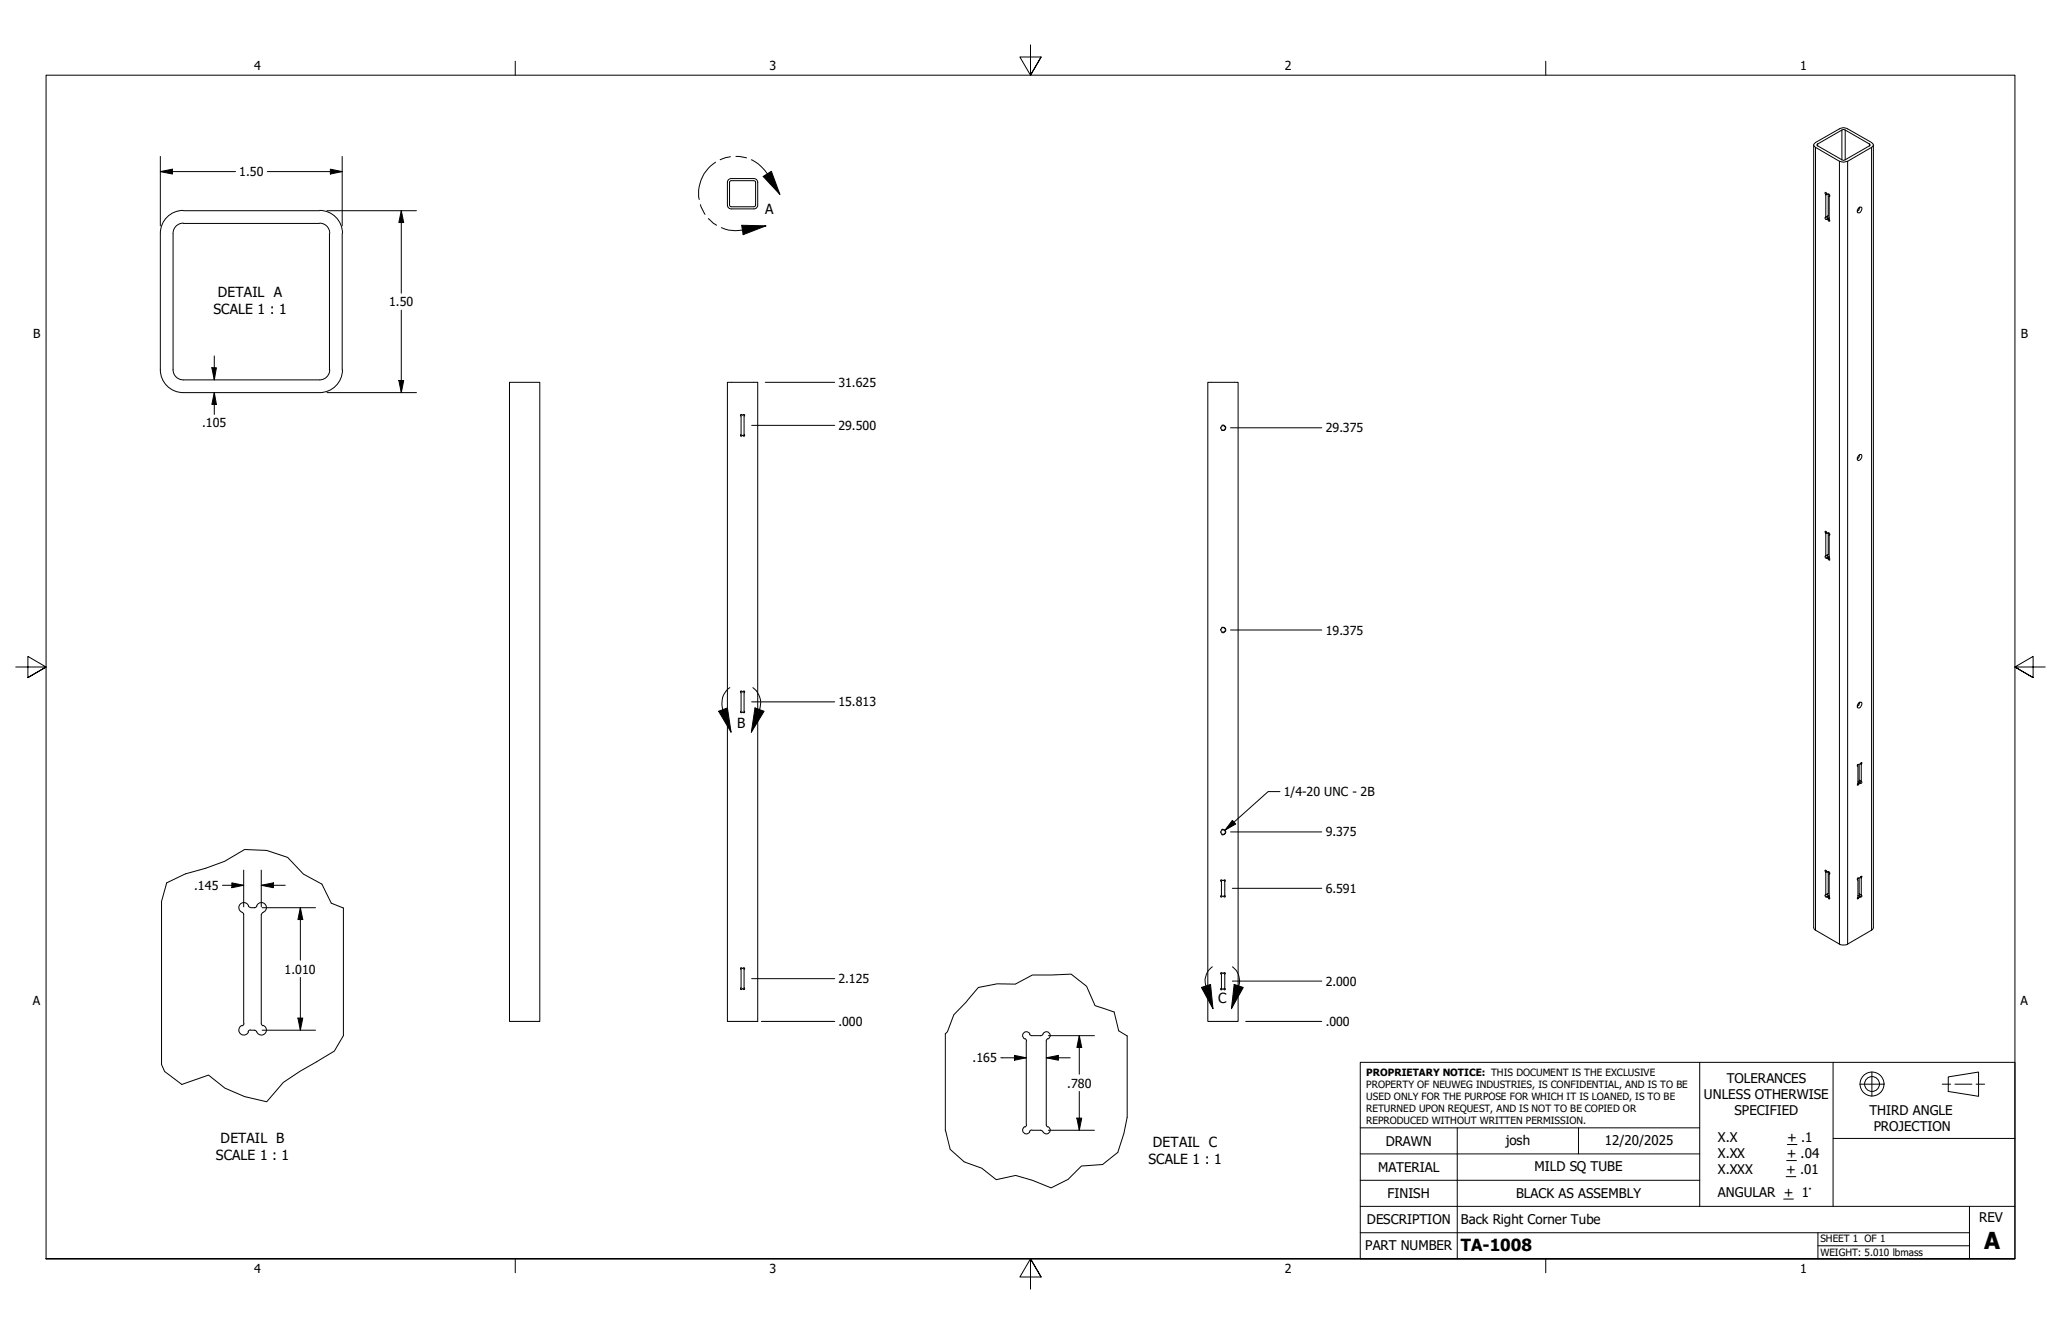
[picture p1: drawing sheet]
<svg xmlns="http://www.w3.org/2000/svg" width="432mm" height="279mm" viewBox="0 0 432 279" stroke-linecap="round" stroke-linejoin="round" font-family="sans-serif">
<!-- layer: Visible (ANSI) -->
<g fill="none" stroke="#000" stroke-width=".21">
<path d="M157.9 37.8h-4.7l-.4 .4 .1 4.9 .3 .2h4.7M157.9 37.4h-4.7a.79 .79 0 0 0-.8 .8v4.8a.79 .79 0 0 0 .8 .8h4.7M158 37.8l.3 .4v4.8l-.3 .3M158 37.4a.79 .79 0 0 1 .7 .8v4.8a.79 .79 0 0 1-.7 .8M380 30.4v163.9l.4 .5 5 2.9 .6 .2 1.1-.2 5-2.9 .4-.5v-163.9M380.4 29.8l5-2.8 .8-.3 .9 .3 5 2.8a.53 .53 0 0 1 .4 .6 .53 .53 0 0 1-.4 .5l-5 2.9-.9 .2-.8-.2-5-2.9a.53 .53 0 0 1-.4-.5 .53 .53 0 0 1 .4-.6zM380.7 30.2l5.5-3.1 5.6 3.1v.3l-5.6 3.1-5.5-3.1zM33.6 48.9v28.6M36.3 48.9v28.6M38.4 46.7a2.13 2.13 0 0 0-2.1 2.2M38.4 44.1a4.8 4.8 0 0 0-4.8 4.8M38.4 46.8h28.5"/>
<path d="M38.4 44.1h28.5M67 46.7a2.13 2.13 0 0 1 2.1 2.2M67 44.1a4.8 4.8 0 0 1 4.8 4.8M69 48.9v28.6M71.7 48.9v28.6M382.8 45.3l.2 .4M383.2 40.6l-.2 .2v4.4l-.5 .3M383.2 41.1v4.9l.1 .3-.1 .1-.2-.4-.3-.1M383.2 41.1h.1v-.3l-.6-.2-.2-.3-.2 .1 .2 .4v4.7l-.2 .2 .2 .3 .2-.1M383.2 45.6l-.5 .3M383.3 41l-.1 .1M389.6 43.4l-.2 .6-.3 .3 .3-.7 .5-.2a.76 .76 0 0 1 .1 .8 .76 .76 0 0 1-.7 .4l-.2-.3"/>
<path d="M33.6 77.4a4.8 4.8 0 0 0 4.8 4.8h28.6a4.8 4.8 0 0 0 4.8-4.8M36.3 77.4a2.13 2.13 0 0 0 2.1 2.2h28.5a2.13 2.13 0 0 0 2.2-2.2M106.7 80.1h6.4v133.8h-6.4zM152.4 80.1h6.3v133.8h-6.3zM155.2 87.1l.1 .1M155.2 91.1v.2h.2M155.3 87.2l-.1 3.9M155.4 86.9h.1M155.4 86.9h-.2v.2M155.5 91.2h-.1M155.5 86.9h.1M155.5 91.2h.1"/>
<path d="M155.7 91.2h.1M155.7 86.9h.3l-.1 .2M155.8 86.9h-.1M155.9 87.2l.1 3.9M155.9 91.1l.1 .2h-.3M156 87.1l-.1 .1M253 80.1h6.4v133.8h-6.4zM389.4 95.4l.5-.2a.74 .74 0 0 1 .1 .8 .74 .74 0 0 1-.7 .4l-.2-.5zM389.6 95.2l-.2 .6-.3 .3M382.8 116.3l.2 .3M383 111.7l-.2-.1-.3-.3-.2 .1 .2 .3v4.8a.24 .24 0 0 0-.1 .3 .24 .24 0 0 0 .3 .1l.6 .4-.1-.4v-4.8M383 111.7l.2-.1 .1 .2v.3h-.1"/>
<path d="M383 111.7v4.4l-.5 .4M383.2 111.6l-.2 .1M383.2 116.6l-.5 .2M383.3 112l-.1 .1M155.2 149l.1-.1-.1 .3h.2M155.2 145l.1 .1M155.3 145.1v3.8M155.4 144.8l.1 .1M155.4 144.8h-.2v.2M155.5 144.9h.1M155.5 149.2h.1M155.7 149.2h.1"/>
<path d="M155.7 144.8h.3l-.1 .2M155.8 144.8l-.1 .1M155.9 148.9l.1 .1M155.9 145.1v3.8M155.9 149l.1 .2h-.3M156 145l-.1 .1M389.6 147.1l-.2 .6-.3 .3 .3-.7 .5-.2a.76 .76 0 0 1 .1 .8 .76 .76 0 0 1-.7 .4l-.2-.3M389.1 160.4l.1 .1M389.2 160.5l.1 3.6-.2 .4 .7-.5M389.3 163.8l.5 .2M389.3 160.1h.1M389.4 160.1l.7-.4-.1 .4v3.6"/>
<path d="M389.4 160.1l-.3 .1 .1 .3M389.5 160.1v3.3l.5 .3M389.6 163.5l-.2 .3M390 163.7l.1 .3h-.3M33.8 188.8v34.1M51.1 191.5v22.8M52 189.7l.5 .4M52.1 189.7a1.08 1.08 0 0 0-1.9-.2 1.08 1.08 0 0 0 .7 1.7l.2 .3M52.5 190.1h.8a.73 .73 0 0 0 .7-.7 1.08 1.08 0 0 1 1.7 .2 1.08 1.08 0 0 1-.7 1.6l-.2 .3M54.7 191.5v22.8l.4 .6M71.9 190.2v26.7M255.8 187.6v.2h.2"/>
<path d="M255.8 184.5l.1 .1M255.9 187.5l-.1 .1M255.9 184.6v2.9M256 184.3h.5M256 184.4l-.2-.1v.3M256.4 184.4l.3-.1-.1 .3M256.5 187.8h-.5M256.5 187.5l.1 .1M256.6 184.5l-.1 .1M256.6 184.6v2.9M256.6 187.6l.1 .3-.3-.1M382.8 187.3l.2 .3"/>
<path d="M383.2 182.6l-.2 .1v4.4l-.5 .4M383.2 183.1v4.8l.1 .4h-.1l-.2-.4-.3-.1M383.2 183.1l.1-.1v-.3l-.2-.1-.1 .1-.6-.5 .1 .5v4.8l-.2 .1 .2 .3 .2-.1M383.2 187.6l-.5 .2M383.3 182.9l-.1 .2M389.1 184.2l.1 .1M389.2 184.3l.1 3.6-.2 .4 .7-.5M389.3 187.6l.5 .2M389.3 183.9l.1 .1M389.4 184l.7-.5-.1 .4v3.6M389.4 184h-.3l.1 .3M389.5 184v3.3l.5 .2"/>
<path d="M389.6 187.3l-.2 .3M390 187.5l.1 .3h-.3M50.7 214.8a1.05 1.05 0 0 0-.4 1.7 1.05 1.05 0 0 0 1.8-.4M51.1 214.3l-.3 .6M52.5 215.7l-.5 .4M52.5 215.8h1l.3 .3M55.1 214.8a1.05 1.05 0 0 1 .4 1.7 1.05 1.05 0 0 1-1.7-.4M155.2 207v.2h.2M155.3 203.1v3.8M155.3 206.9h-.1M155.4 202.8l-.2-.1 .1 .3h-.1M155.5 207.1h-.1"/>
<path d="M155.5 202.8h.1M155.5 207.1h.1M155.7 207.1h.1M155.7 202.8l.3-.1-.1 .3M155.8 202.8h-.1M155.9 206.9h.1M155.9 203.1v3.8M155.9 207l.1 .2h-.3M156 203h-.1M198.1 216.5v20.2M214.8 217.5l.3 .5M215 218.1v17.4"/>
<path d="M215.7 216.6l.5 .3M215.8 216.6a.79 .79 0 0 0-1.3-.3 .79 .79 0 0 0 .2 1.3M216.2 216.9h1.8l.4-.1a.81 .81 0 0 1 1.3-.6 .81 .81 0 0 1-.1 1.4M219.5 217.5l-.3 .5v17.5l.3 .5M236.2 217v17M255.8 207v.3l.2-.1M255.8 204l.1 .1M255.9 207l-.1 .1M255.9 204v2.9M256 203.8h.5M256 203.8h-.2v.2M256.4 203.8h.3l-.1 .2"/>
<path d="M256.5 207.2h-.5M256.5 207l.1 .1M256.6 204l-.1 .1M256.6 204v2.9M256.6 207l.1 .3-.3-.1M214.7 236a.79 .79 0 0 0-.2 1.3 .79 .79 0 0 0 1.3-.3M215.1 235.6l-.3 .4M216.2 236.7l-.5 .3M216.2 236.7h1.8l.5 .3M219.6 236a.79 .79 0 0 1 .2 1.3 .79 .79 0 0 1-1.3-.3"/>
<circle cx="256.3" cy="89.6" r=".48"/>
<circle cx="256.3" cy="131.9" r=".48"/>
<circle cx="256.3" cy="174.3" r=".48"/>
</g>
<!-- layer: Hidden Narrow (ANSI) -->
<path d="M256 89.1a.57 .57 0 0 1 .8 .5 .57 .57 0 0 1-.8 .5M256 131.4a.58 .58 0 0 1 .8 .6 .58 .58 0 0 1-.8 .5M256 173.8a.55 .55 0 0 1 .8 .5 .55 .55 0 0 1-.8 .5" fill="none" stroke="#000" stroke-width=".21"/>
<!-- layer: Break Line (ANSI) -->
<path d="M33.8 188.8l1.1-3.9 4-1.9 4.2-1.1 4-1.5 4.1-2.5 4.7 .2 4.4 1.5 3.3 3.5 3.8 2.1 2 4 2.5 1M71.9 216.9l-1.9 3.3-7.2 4.2-3.4 2.3-3.5 4.1-4.7-1.1-4.1-1.8-3.4-2.7-5.6 1.9-3.6-2.7-.7-1.5M198.1 216.5l.4-.4 1.3-3.6 2.6-2.6 2.6-3.1 3.9-.7h3.8l3.6-1.9 8.1-.2 3.2 2.6 1.8 4 4 1.4 1 3.9 1.8 1.1M236.2 234l-.7 3.4-1.3 4-3.2 2.5-4.4 .3-2.8 2.8-3.6 1.8-3.9-1.6-3.5-1-4.1 .9-3-2.4-3.7-1.4-2.9-2.6-1-4" fill="none" stroke="#000" stroke-width=".21"/>
<!-- layer: Visible Narrow (ANSI) -->
<g fill="none" stroke="#000" stroke-width=".21">
<path d="M380.4 30.9v163.9M380.8 30.2v.3M385.4 33.8v163.9M385.9 27.2v6.3M386.6 27.2v6.3M387.1 33.8v163.9M391.7 30.2v.3M392.1 30.9v163.9M382.7 40.5l-.2 .2M382.8 40.6l-.3 .2M383 45.2l-.5 .3M383.2 40.6l-.2 .1"/>
<path d="M383.2 45.8l-.2 .2M383.2 46l-.2 .1M383.2 45.7l-.4 .2M383.3 41.1h-.1M382.7 111.5l-.2 .1M382.8 111.6l-.3 .2M383 116.1l-.5 .3M383.2 111.6l-.2 .1M383.2 116.8l-.2 .2M383.2 116.9l-.2 .2M383.2 116.6l-.4 .2M383.3 112l-.1 .1"/>
<path d="M389.8 160l.2 .1M389.8 159.9l.2 .1M389.1 160.4l.1 .1M389.2 164.2l.2 .1M389.3 160.1h.1M389.3 164.1l.1 .1M389.3 163.8l.5 .2M389.5 163.4l.5 .2M382.7 182.5l-.2 .1M382.8 182.6l-.3 .2M383 187.1l-.5 .3M383.2 182.6h-.2"/>
<path d="M383.2 187.8l-.2 .1M383.2 187.9l-.2 .1M383.2 187.6l-.4 .2M383.3 183l-.1 .1M389.1 184.2l.1 .1M389.2 188l.2 .2M389.3 187.9l.1 .1M389.3 183.9l.1 .1M389.3 187.6l.5 .2M389.5 187.2l.5 .3M389.8 183.8l.2 .1M389.8 183.6l.2 .2"/>
</g>
<!-- layer: Detail Boundary (ANSI) -->
<g fill="none" stroke="#000" stroke-width=".21">
<path d="M149.9 34a7.7 7.7 0 0 0-3.4 7.8M153 32.8l-2.1 .7M154.2 32.8l2.2 .3M157.4 33.5l1.4 .8 1.5 1.5 3.1 4.9M159.9 37l1.7-1.1 1.8 4.8zM146.7 42.9l1 2M148.4 45.8l1.7 1.4M155.4 47.2l5.1 .1-4.8 1.8zM160.5 47.3l-6.4 1a6.6 6.6 0 0 1-3-.6M150.6 149l1.8-.7 .8 5.1zM152.9 144a4 4 0 0 0-1.5 4.7l1.8 4.7M157.7 144a4.1 4.1 0 0 1 1.4 4.7l-1.7 4.7"/>
<path d="M158.2 148.3l1.9 .7-2.7 4.4zM251.7 206.8l1.9-.6 .5 5.1zM254 202.5a3.6 3.6 0 0 0-1.3 4l1.4 4.8M258.2 202.5a3.6 3.6 0 0 1 1.3 4l-1.5 4.8M258.6 206.2l1.9 .6-2.5 4.5z"/>
</g>
<path d="M159.9 37l1.7-1.1 1.8 4.8zM155.4 47.2l5.1 .1-4.8 1.8zM150.6 149l1.8-.7 .8 5.1zM158.2 148.3l1.9 .7-2.7 4.4zM251.7 206.8l1.9-.6 .5 5.1zM258.6 206.2l1.9 .6-2.5 4.5z" fill="#000"/>
<!-- layer: Border (ANSI) -->
<path d="M107.9 12.8v2.9M215.9 9.4v6.3l-2.2-3.8h4.4l-2.2 3.8 2.2-3.8M323.8 12.8v2.9M3.3 139.7h6.4l-3.9-2.2v4.4l3.9-2.2-3.9 2.2M428.5 139.7h-6.4l3.9-2.2v4.4l-3.9-2.2 3.9 2.2M9.7 263.7v-248h412.4v248h-412.4h412.4M107.9 263.7v2.9M218.1 267.5l-2.2-3.8 2.2 3.8h-4.4l2.2-3.8v6.3M323.8 263.7v2.9" fill="none" stroke="#000" stroke-width=".21"/>
<!-- layer: Title (ANSI) -->
<g fill="none" stroke="#000" stroke-width=".21">
<path d="M285 222.5h137.1v41.2h-137.1zM285 236.2h71.1M305.3 236.2v27.5M330.7 236.2v5.5M356.1 222.5v30.2M374.5 239.7h2M384 222.5v15.9M389.6 227.1h5.1M392.2 224.5v5.1M406.9 227.1h1.8M408.2 225.6l6.3-1.1v5.1l-6.3-1zM409.6 227.1h3.5"/>
<path d="M414 227.1h1.8M422.1 238.4h-38.1v14.3M285 258.2h127.6M285 252.7h137.1M285 247.2h71.1M285 241.7h71.1M373.7 251.1h2M374.2 246.4h2M374.3 243.1h2.1M380.9 258.2v5.5M412.6 252.7v11M380.9 260.9h31.7"/>
<circle cx="392.2" cy="227" r="2.51"/>
<circle cx="392.2" cy="227" r="1.56"/>
</g>
<!-- layer: Dimension (ANSI) -->
<g fill="none" stroke="#000" stroke-width=".21">
<path d="M33.6 35.9l2.5-.5v1zM33.6 35.9h15.7M33.6 32.8v14.5M56 35.9h15.7M69.2 35.4l2.5 .5-2.5 .5zM71.7 32.8v14.5M68.5 44.1h18.7M84.1 44.1l.5 2.5h-1zM84.1 44.1v17.3M44.4 77h.9l-.4 2.6zM44.9 74.5v5.1M83.6 79.7h1l-.5 2.5z"/>
<path d="M84.1 65v17.2M44.9 82.2l.4 2.5h-.9zM44.9 82.2v4.6M68.5 82.2h18.7M157.5 89.1h17.4M160.3 80.1h14.6M257.8 89.6h19.1M257.8 132h19.1M157.5 147h17.4M257.8 174.2h19.1M46.6 185.4h4.5M48.6 184.9l2.5 .5-2.5 .5z"/>
<path d="M51.1 182.2v7.7M54.7 185.4l2.6-.5v1zM54.7 185.4h5.1M54.7 182.2v7.7M54.9 190.1h11.2M62.9 190.1l.5 2.5h-1zM62.9 190.1v11M258.2 186.1h18.7M54.9 215.8h11.2M62.4 213.2h1l-.5 2.6zM62.9 204.7v11.1M157.5 205h17.4"/>
<path d="M159.5 213.9h15.4M219.6 216.9h9.7M226.1 216.9l.5 2.5h-1zM226.1 216.9v8.1M258.2 205.5h18.7M261 213.9h15.9M209.7 221.6h5.3M212.5 221l2.5 .6-2.5 .5zM219.2 221.6l2.5-.6v1.1zM219.2 221.6h5M219.6 236.7h9.7M225.6 234.2h1l-.5 2.5z"/>
<path d="M226.1 228.6v8.1"/>
</g>
<g fill="#000">
<path d="M33.6 35.9l2.5-.5v1zM69.2 35.4l2.5 .5-2.5 .5zM84.1 44.1l.5 2.5h-1zM44.4 77h.9l-.4 2.6zM83.6 79.7h1l-.5 2.5zM44.9 82.2l.4 2.5h-.9zM48.6 184.9l2.5 .5-2.5 .5zM54.7 185.4l2.6-.5v1zM62.9 190.1l.5 2.5h-1zM62.4 213.2h1l-.5 2.6zM226.1 216.9l.5 2.5h-1zM212.5 221l2.5 .6-2.5 .5z"/>
<path d="M219.2 221.6l2.5-.6v1.1zM225.6 234.2h1l-.5 2.5z"/>
</g>
<!-- layer: Symbol (ANSI) -->
<path d="M258.2 171.8l.7 .8-2.2 1.3zM268.2 165.8h-2.5l-9 8.1" fill="none" stroke="#000" stroke-width=".21"/>
<path d="M258.2 171.8l.7 .8-2.2 1.3z" fill="#000"/>
<text font-size="4.9" x="415.7" y="261.6">A</text>
<text font-size="3.5" x="306.1" y="262.1">TA-1008</text>
<g font-size="2.9">
<text x="160.3" y="44.8">A</text>
<text x="44.7" y="65.7">SCALE 1 : 1</text>
<text x="45.7" y="62.2">DETAIL A</text>
<text x="154.4" y="152.4">B</text>
<text x="255.2" y="210.1">C</text>
<text x="46.2" y="239.5">DETAIL B</text>
<text x="45.2" y="243">SCALE 1 : 1</text>
<text x="240.6" y="243.8">SCALE 1 : 1</text>
<text x="241.6" y="240.2">DETAIL C</text>
</g>
<g font-size="2.8">
<text x="361.8" y="226.9">TOLERANCES</text>
<text x="357" y="230.3">UNLESS OTHERWISE</text>
<text x="363.4" y="233.6">SPECIFIED</text>
<text x="391.7" y="233.5">THIRD ANGLE</text>
<text x="290.3" y="240">DRAWN</text>
<text x="315.5" y="239.7">josh</text>
<text x="336.2" y="239.8">12/20/2025</text>
<text x="359.9" y="239.3">X.X</text>
<text x="374.5" y="239.3">+ .1</text>
<text x="392.6" y="236.8">PROJECTION</text>
<text x="288.7" y="245.5">MATERIAL</text>
<text x="321.5" y="245.2">MILD SQ TUBE</text>
<text x="359.9" y="242.6">X.XX</text>
<text x="359.9" y="245.9">X.XXX</text>
<text x="374.2" y="245.9">+ .01</text>
<text x="374.3" y="242.6">+ .04</text>
<text x="290.7" y="251">FINISH</text>
<text x="317.6" y="251">BLACK AS ASSEMBLY</text>
<text x="359.9" y="250.7">ANGULAR + 1°</text>
<text x="286.4" y="256.4">DESCRIPTION</text>
<text x="306.1" y="256.3">Back Right Corner Tube</text>
<text x="414.7" y="256">REV</text>
<text x="286" y="261.9">PART NUMBER</text>
</g>
<g font-size="2.6">
<text x="53.3" y="14.7">4</text>
<text x="161.2" y="14.7">3</text>
<text x="269.2" y="14.7">2</text>
<text x="377.1" y="14.7">1</text>
<text x="50.1" y="36.9">1.50</text>
<text x="81.5" y="64.1">1.50</text>
<text x="6.9" y="70.8">B</text>
<text x="423.4" y="70.8">B</text>
<text x="175.6" y="81">31.625</text>
<text x="42.4" y="89.5">.105</text>
<text x="175.6" y="90">29.500</text>
<text x="277.7" y="90.6">29.375</text>
<text x="277.7" y="132.9">19.375</text>
<text x="175.6" y="148">15.813</text>
<text x="269" y="166.8">1/4-20 UNC - 2B</text>
<text x="277.7" y="175.2">9.375</text>
<text x="40.7" y="186.4">.145</text>
<text x="277.7" y="187">6.591</text>
<text x="59.6" y="203.9">1.010</text>
<text x="175.6" y="205.9">2.125</text>
<text x="277.7" y="206.4">2.000</text>
<text x="6.9" y="210.5">A</text>
<text x="175.6" y="214.9">.000</text>
<text x="277.7" y="214.9">.000</text>
<text x="423.3" y="210.5">A</text>
<text x="203.8" y="222.5">.165</text>
<text x="223.6" y="227.8">.780</text>
<text x="53.3" y="266.6">4</text>
<text x="161.2" y="266.6">3</text>
<text x="269.2" y="266.6">2</text>
<text x="377.1" y="266.6">1</text>
</g>
<g font-size="2.1">
<text x="286.3" y="225.4">PROPRIETARY NOTICE: THIS DOCUMENT IS THE EXCLUSIVE</text>
<text x="286.3" y="227.8">PROPERTY OF NEUWEG INDUSTRIES, IS CONFIDENTIAL, AND IS TO BE</text>
<text x="286.3" y="230.4">USED ONLY FOR THE PURPOSE FOR WHICH IT IS LOANED, IS TO BE</text>
<text x="286.3" y="232.9">RETURNED UPON REQUEST, AND IS NOT TO BE COPIED OR</text>
<text x="286.3" y="235.4">REPRODUCED WITHOUT WRITTEN PERMISSION.</text>
<text x="381.4" y="260.2">SHEET 1 OF 1</text>
<text x="381.4" y="263">WEIGHT: 5.010 lbmass</text>
</g>
</svg>
